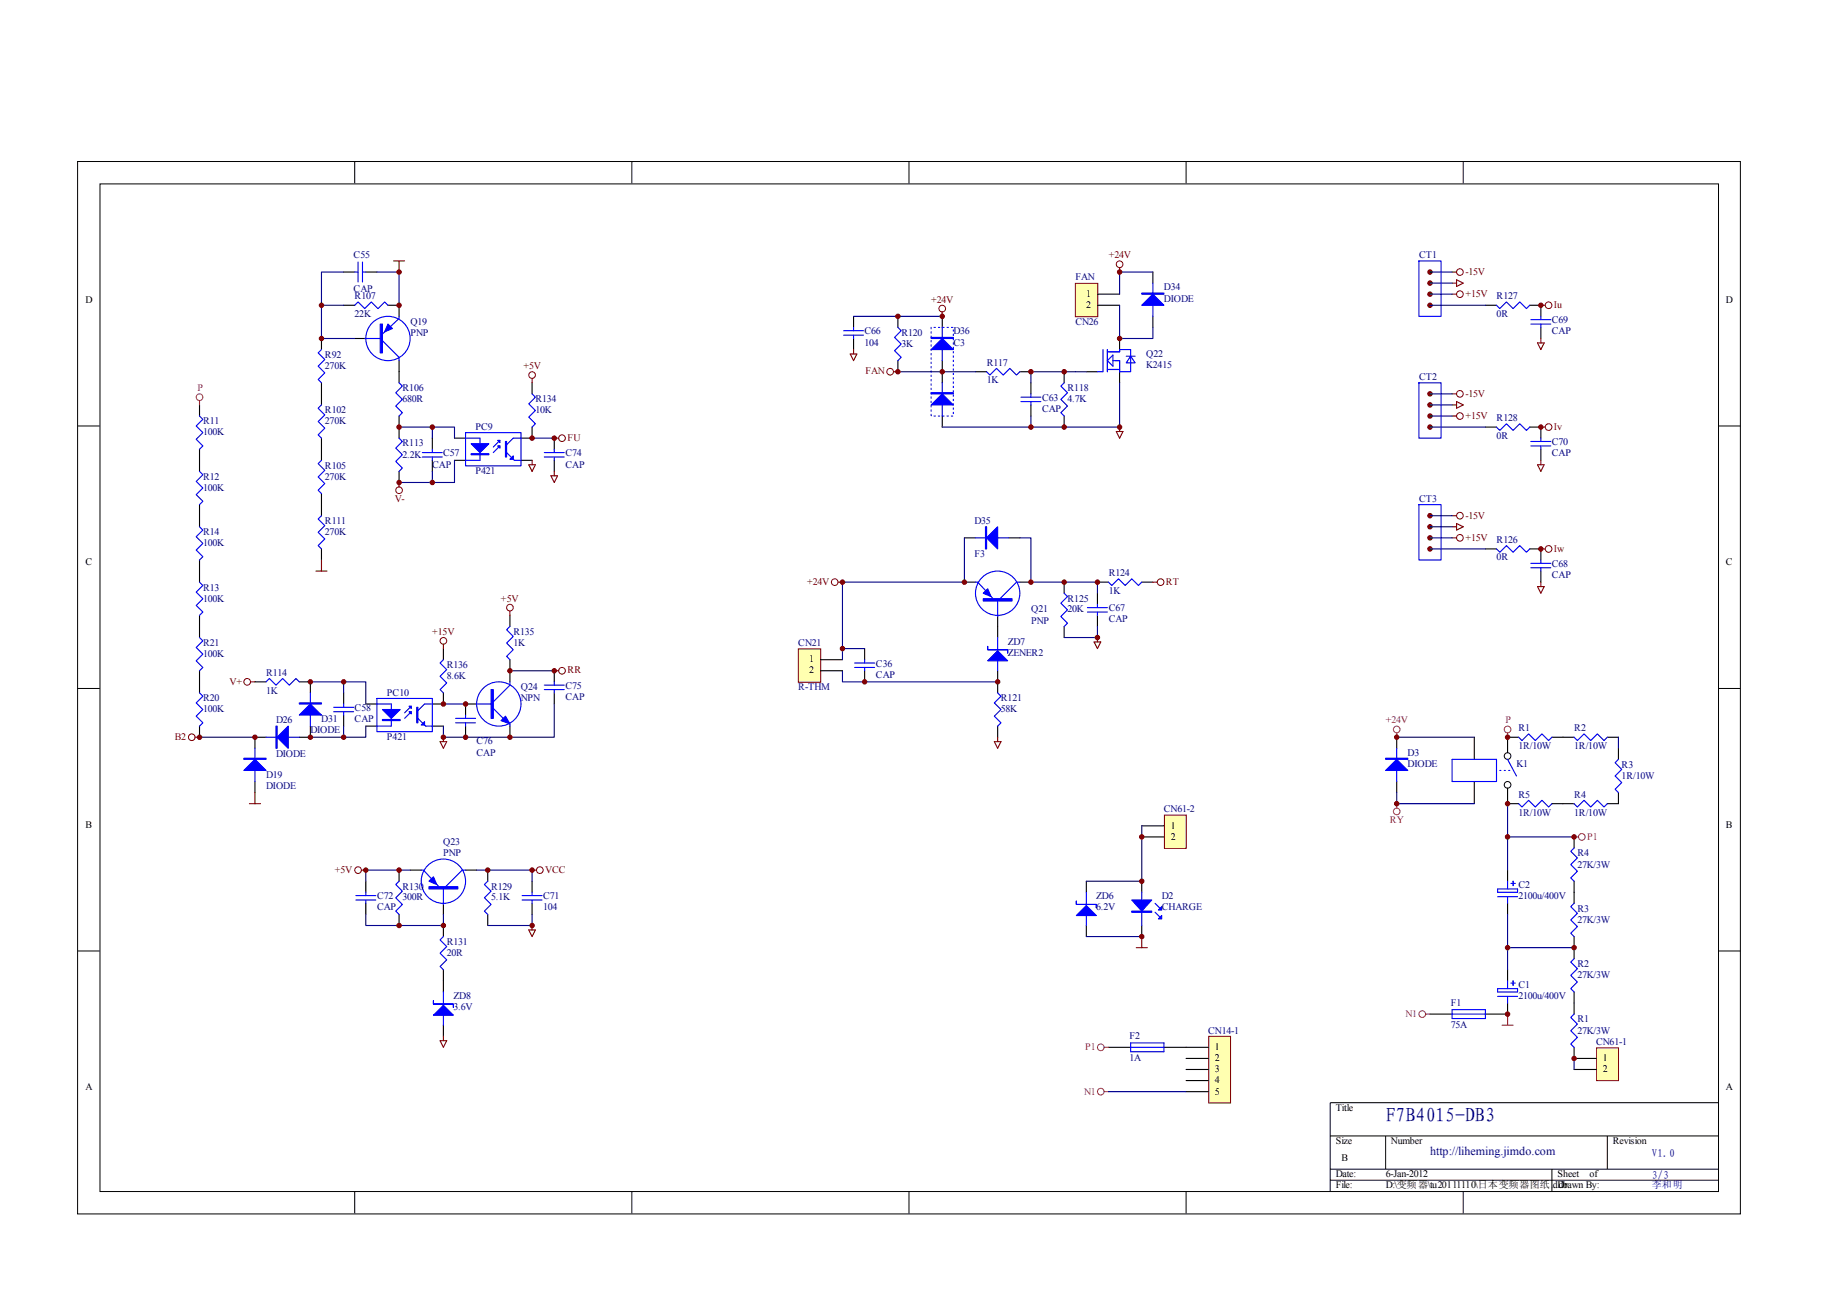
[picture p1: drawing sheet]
<svg xmlns="http://www.w3.org/2000/svg" width="297mm" height="210mm" viewBox="0 0 297 210" stroke-linecap="round" stroke-linejoin="round" font-family="sans-serif">
<g fill="none" stroke="#000" stroke-width=".16">
<path d="M12.6 26.3h270.4v171.1h-270.4zM16.3 29.9h263.1v163.8h-263.1zM57.7 26.2v3.6M102.7 26.2v3.6M147.8 26.2v3.6M192.8 26.2v3.6M237.9 26.2v3.6M12.6 69.3h3.6M279.3 69.3h3.7M12.6 111.9h3.6M279.3 111.9h3.7M12.6 154.6h3.6"/>
<path d="M279.3 154.6h3.7M279.3 179.3h-63v14.4M57.7 193.7v3.6M102.7 193.7v3.6M147.8 193.7v3.6M192.8 193.7v3.6M216.3 184.7h63M216.3 190.1h63M216.3 191.9h63M225.3 184.7v5.4M237.9 193.7v3.6M252.3 190.1v3.6"/>
<path d="M261.3 184.7v5.4"/>
</g>
<g fill="none" stroke="#000" stroke-width=".18">
<path d="M52.3 55v1.8M55.9 49.6h1.8M55.9 44.2h1.8M57.7 55h1.8M59.5 44.2h1.8M63.1 49.6h1.8v1.8M64.9 58.6v3.6M52.3 62.2v3.6M52.3 71.2v3.6M64.9 67.6v3.6M64.9 76.6v1.8M70.3 71.2v1.8"/>
<path d="M70.3 74.8v1.8M73.9 71.2h1.8M73.9 74.8h1.8M84.7 74.8h1.8M86.5 69.4v1.8h-1.8M86.5 62.2v1.8M90.1 71.2v1.8M90.1 74.8v1.8M52.3 80.2v3.6M52.3 89.2v1.9M156.8 94.7h1.8M156.8 87.4h1.8"/>
<path d="M164 87.4h1.8M165.8 94.7h1.8M173 94.7v1.8M178.4 94.7h1.8M178.4 96.5v1.8M185.6 94.7h1.8M140.6 105.5v1.8M140.6 109.1v1.8M162.2 100.1v3.6M162.2 109.1v3.6M162.2 118.1v1.8M173 101.9v1.8"/>
<path d="M178.4 100.1v1.8M59.5 143.3v1.8M59.5 146.9v1.8M64.9 141.5v1.8M64.9 148.7v1.8M66.7 141.5h1.8M72.1 146.9v1.8M72.1 150.5v1.8M72.1 157.7v3.6M75.7 141.5h1.8M79.3 141.5v1.8M79.3 148.7v1.8"/>
<path d="M86.5 143.3v1.8M86.5 146.9v1.8M72.1 166.7v1.8"/>
</g>
<g fill="none" stroke="#00f" stroke-width=".18">
<path d="M52.3 56.8l-.6 .6 1.1 1.1-1.1 1 1.1 1.1-1.1 1.1 .6 .5M57.7 49.6l.5-.5 1.1 1.1 1.1-1.1 1.1 1.1 1-1.1 .6 .5M57.7 44.2h.5M58.2 42.6v3.3M58.9 44.2h.6M58.9 42.6v3.3M59.3 55h2.5M62.2 55.4l2.7 2.7v.5M64.9 51.4v.4l-2.7 2.5M52.3 65.8l-.6 .6 1.1 1.1-1.1 1 1.1 1.1-1.1 1.1 .6 .5M52.3 74.8l-.6 .6 1.1 1.1-1.1 1 1.1 1.1-1.1 1.1 .6 .5M64.9 62.2l.5 .6-1.1 1.1 1.1 1-1.1 1.1 1.1 1.1-.5 .5"/>
<path d="M64.9 71.2l.5 .6-1.1 1.1 1.1 1-1.1 1.1 1.1 1.1-.5 .5M68.7 73.6h3.2M68.7 74.3h3.2M70.3 73v.6M70.3 74.3v.5M75.7 70.3h9v5.4h-9zM75.7 71.2h2.3v3.6h-2.3M81.3 72.5l-1.1 1.1M81.3 71.6l-1.1 1.1M82.4 73.6l1.2 1.2h1.1M84.7 71.2h-1.3l-1 1.1M86.5 64l.5 .6-1 1.1 1 1-1 1.1 1 1.1-.5 .5"/>
<path d="M88.5 73.6h3.2M88.5 74.3h3.2M90.1 73v.6M90.1 74.3v.5M52.3 83.8l-.6 .6 1.1 1.1-1.1 1 1.1 1.1-1.1 1.1 .6 .5M158.6 94.7h.4l2.5 2.7M158.6 87.4h5.4M162.2 97.7v2.5M165.8 94.7h-.5l-2.7 2.7M173 96.5l.6 .5-1.1 1.1 1.1 1.1-1.1 1 1.1 1.1-.6 .6M176.8 98.8h3.2M176.8 99.5h3.2"/>
<path d="M178.4 98.3v.5M178.4 99.5v.6M180.2 94.7l.6 .5 1-1.1 1.1 1.1 1.1-1.1 1.1 1.1 .5-.5M139 107.8h3.2M139 108.5h3.2M140.6 107.3v.5M140.6 108.5v.6M162.2 112.7l.5 .5-1 1.1 1 1.1-1 1 1 1.1-.5 .6M162.2 103.7v5.4M57.9 145.6h3.2M57.9 146.3h3.2M59.5 145.1v.5"/>
<path d="M59.5 146.3v.6M64.9 143.3l-.6 .5 1.1 1.1-1.1 1.1 1.1 1.1-1.1 1 .6 .6M68.5 141.5h.3l2.6 2.7M72.1 152.3l-.6 .5 1.1 1.1-1.1 1.1 1.1 1.1-1.1 1 .6 .6M72.1 144.5v2.6M75.7 141.5h-.5l-2.8 2.7M79.3 143.3l-.5 .5 1 1.1-1 1.1 1 1.1-1 1 .5 .6M84.9 145.6h3.2M84.9 146.3h3.2M86.5 145.1v.5M86.5 146.3v.6M72.1 161.3v5.4"/>
<circle cx="63.1" cy="55" r="3.6"/>
<circle cx="162.2" cy="96.5" r="3.6"/>
<circle cx="72.1" cy="143.3" r="3.6"/>
</g>
<g fill="#00f" stroke="#00f" stroke-width=".18">
<path d="M63.1 52.7l.7 .7-1.3 .6z"/>
<path d="M76.6 72.1h2.9l-1.5 1.5z"/>
<path d="M80.9 71.6h.4v.4z"/>
<path d="M80.9 72.5h.4v.4z"/>
<path d="M83.4 74.1v.6h-.5z"/>
<path d="M69.7 143.3l.8-.7 .5 1.2z"/>
<path d="M70.5 165.1l1.6-1.7 1.6 1.7z"/>
<path d="M159.9 96.5l.7-.8 .5 1.3z"/>
<path d="M162.2 105.8l1.6 1.6h-3.2z"/>
<path d="M160.4 87.4l1.8-1.8v3.6z"/>
<path d="M61.8 52.7h.4v4.7h-.4z" fill-rule="evenodd"/>
<path d="M76.6 73.8h2.9v.1h-2.9z" fill-rule="evenodd"/>
<path d="M82.2 71.8h.2v2.5h-.2z" fill-rule="evenodd"/>
<path d="M69.7 144.2h4.7v.3h-4.7z" fill-rule="evenodd"/>
<path d="M70.5 162.7v.6h3.2v.5v-.5h-3.2z" fill-rule="evenodd"/>
<path d="M159.9 97.4h4.6v.3h-4.6z" fill-rule="evenodd"/>
<path d="M160.6 105.1v.5h3.2v.6v-.6h-3.2z" fill-rule="evenodd"/>
<path d="M160.2 85.6h.2v3.6h-.2z" fill-rule="evenodd"/>
</g>
<g fill="none" stroke="#000080" stroke-width=".18">
<path d="M55.9 49.6h-3.6v5.4h5.4M55.9 44.2h-3.6v5.4M61.3 44.2h3.6v5.4M64.9 69.4h9v1.8M70.3 69.4v1.8M70.3 76.6v1.8M73.9 74.8v3.6h-9M86.5 71.2h3.6M156.8 87.4v7.3M165.8 87.4h1.8v7.3h10.8v1.8M137 109.1v1.8h25.2M178.4 101.9v1.8h-5.4"/>
<path d="M59.5 148.7v1.8h12.6v-1.8M66.7 141.5h-7.2v1.8M77.5 141.5h9v1.8M86.5 148.7v1.8h-7.2"/>
</g>
<g fill="none" stroke="#800000" stroke-width=".16">
<circle cx="64.9" cy="79.7" r=".54"/>
<circle cx="86.5" cy="61" r=".54"/>
<circle cx="91.4" cy="71.2" r=".54"/>
<circle cx="135.7" cy="94.7" r=".54"/>
<circle cx="188.7" cy="94.7" r=".54"/>
<circle cx="58.2" cy="141.5" r=".54"/>
<circle cx="87.8" cy="141.5" r=".54"/>
</g>
<g fill="none" stroke="#800000" stroke-width=".18">
<path d="M64 42.4h1.8M64.9 42.4v1.8M64.9 78.4v.8M86 75.6h1l-.5 1zM86.5 61.5v.7M86.5 74.8v.8M89.6 77.4h1.1l-.6 1zM90.1 71.2h.7M90.1 76.6v.8M51.4 92.9h1.8M52.3 91.1v1.8M136.2 94.7h.8"/>
<path d="M187.4 94.7h.8M58.8 141.5h.7M86 151.2h1l-.5 1.1zM86.5 150.5v.7M86.5 141.5h.7M184.7 154.1h1.8M185.6 152.3v1.8M71.5 169.2h1.1l-.5 1.1zM72.1 168.5v.7"/>
</g>
<path d="M174.9 46.2h3.6v5.3h-3.6z" fill="#ffffb0"/>
<g fill="none" stroke="#800000" stroke-width=".16">
<path d="M174.8 46.1h3.7v5.4h-3.7z"/>
<circle cx="153.2" cy="50.2" r=".54"/>
<circle cx="182" cy="43" r=".54"/>
<circle cx="144.7" cy="60.4" r=".54"/>
</g>
<g fill="none" stroke="#000" stroke-width=".18">
<path d="M138.8 51.4v1.8M138.8 55v1.8M146 51.4v1.8M146 58.6v1.8M153.2 51.4v1.8M153.2 58.6v3.6M178.4 47.8h3.6M178.4 49.6h3.6M187.4 44.2v1.8M187.4 51.4v1.8M153.2 67.6v1.8M158.6 60.4h1.8"/>
<path d="M165.8 60.4h1.8M167.6 62.2v1.8M167.6 65.8v1.8M173 60.4v1.8M173 67.6v1.8"/>
</g>
<g fill="none" stroke="#00f" stroke-width=".18">
<path d="M137.1 53.8h3.3M137.1 54.5h3.3M138.8 53.2v.6M138.8 54.5v.5M146 53.2l.5 .6-1.1 1.1 1.1 1-1.1 1.1 1.1 1.1-.5 .5M153.2 53.2v5.4M187.4 46v5.4M153.2 62.2v5.4M160.4 60.4l.5 .6 1.1-1.1 1.1 1.1 1.1-1.1 1.1 1.1 .5-.6M166 64.6h3.2M166 65.3h3.2M167.6 64v.6"/>
<path d="M167.6 65.3v.5M173 62.2l-.5 .6 1.1 1.1-1.1 1 1.1 1.1-1.1 1.1 .5 .5"/>
</g>
<g fill="#00f" stroke="#00f" stroke-width=".18">
<path d="M187.4 47.8l1.8 1.8h-3.6z"/>
<path d="M153.2 64l1.8 1.8h-3.6z"/>
<path d="M153.2 55l1.8 1.8h-3.6z"/>
<path d="M185.6 47.6h3.6v.2h-3.6z" fill-rule="evenodd"/>
<path d="M151.4 63.9h3.6v.1h-3.6z" fill-rule="evenodd"/>
<path d="M151.4 54.9h3.6v.1h-3.6z" fill-rule="evenodd"/>
</g>
<path d="M151.4 67.6v-14.4h3.6v14.4h-3.6" fill="none" stroke="#00f" stroke-width=".16" stroke-dasharray=".4 .4 .4 .4 .4 .4 .4 .4" stroke-linecap="butt"/>
<path d="M138.2 57.6h1.1l-.5 1zM138.8 56.8v.8M153.2 50.7v.7M182 43.5v.7M145.3 60.4h.7M181.5 70.2h1.1l-.6 1zM182 69.4v.8M162.2 119.9v.7M177.9 104.4h1.1l-.6 1.1zM178.4 103.7v.7M161.7 120.6h1l-.5 1.1z" fill="none" stroke="#800000" stroke-width=".18"/>
<path d="M138.8 51.4h14.4M182 49.6v5.4h5.4v-1.8M187.4 44.2h-5.4v3.6M146 60.4h12.6M167.6 67.6v1.8M174.8 60.4h-7.2v1.8M182 65.8v3.6h-28.8" fill="none" stroke="#000080" stroke-width=".18"/>
<g fill="#800000" stroke="#800000" stroke-width=".16">
<circle cx="64.9" cy="49.6" r=".36"/>
<circle cx="86.5" cy="71.2" r=".36"/>
<circle cx="52.3" cy="55" r=".36"/>
<circle cx="64.9" cy="69.4" r=".36"/>
<circle cx="64.9" cy="78.4" r=".36"/>
<circle cx="52.3" cy="49.6" r=".36"/>
<circle cx="64.9" cy="44.2" r=".36"/>
<circle cx="70.3" cy="78.4" r=".36"/>
<circle cx="70.3" cy="69.4" r=".36"/>
<circle cx="90.1" cy="71.2" r=".36"/>
<circle cx="64.9" cy="150.5" r=".36"/>
<circle cx="64.9" cy="141.5" r=".36"/>
<circle cx="72.1" cy="150.5" r=".36"/>
<circle cx="79.3" cy="141.5" r=".36"/>
<circle cx="59.5" cy="141.5" r=".36"/>
<circle cx="86.5" cy="141.5" r=".36"/>
<circle cx="86.5" cy="150.5" r=".36"/>
<circle cx="167.6" cy="94.7" r=".36"/>
<circle cx="178.4" cy="94.6" r=".36"/>
<circle cx="173" cy="94.7" r=".36"/>
<circle cx="178.4" cy="103.7" r=".36"/>
<circle cx="153.2" cy="60.4" r=".36"/>
<circle cx="153.2" cy="51.4" r=".36"/>
<circle cx="173" cy="69.4" r=".36"/>
<circle cx="173" cy="60.4" r=".36"/>
<circle cx="167.6" cy="60.4" r=".36"/>
<circle cx="146" cy="51.4" r=".36"/>
<circle cx="146" cy="60.4" r=".36"/>
<circle cx="182" cy="44.2" r=".36"/>
<circle cx="182" cy="69.4" r=".36"/>
<circle cx="167.6" cy="69.4" r=".36"/>
</g>
<path d="M189.4 132.6h3.5v5.3h-3.5z" fill="#ffffb0"/>
<g fill="none" stroke="#800000" stroke-width=".16">
<path d="M189.3 132.5h3.6v5.4h-3.6z"/>
<circle cx="237.4" cy="47.8" r=".54"/>
<circle cx="237.4" cy="44.2" r=".54"/>
<circle cx="251.8" cy="49.6" r=".54"/>
</g>
<path d="M182 55v1.8M176.6 60.4h1.8M182 60.4v1.8M185.6 134.3h3.6M185.6 136.1h3.6" fill="none" stroke="#000" stroke-width=".18"/>
<path d="M236.1 47.8h.7M236.1 44.2h.7M236.1 46h.7M236.8 45.5l1.1 .5-1.1 .6zM250.5 49.6h.7" fill="none" stroke="#800000" stroke-width=".18"/>
<path d="M179.3 56.8v3.6h-.9M180 57.2h2v-.4h1.8v3.6h-1.8v-1.8h-1.1M180 56.8v3.6M180 58.6l.9-.9v1.8zM183.1 57.9h1.5M183.8 57.9l.8 1.1h-1.5zM180 60.1h2" fill="none" stroke="#00f" stroke-width=".18"/>
<circle cx="182" cy="55" r=".36" fill="#800000" stroke="#800000" stroke-width=".16"/>
<path d="M174.8 60.4h1.8M182 62.2v3.6" fill="none" stroke="#000080" stroke-width=".18"/>
<path d="M129.9 105.6h3.5v5.3h-3.5z" fill="#ffffb0"/>
<g fill="none" stroke="#800000" stroke-width=".16">
<path d="M129.8 105.5h3.6v5.4h-3.6z"/>
<circle cx="237.4" cy="67.6" r=".54"/>
<circle cx="237.4" cy="64" r=".54"/>
<circle cx="251.8" cy="69.4" r=".54"/>
<circle cx="82.9" cy="98.8" r=".54"/>
<circle cx="237.4" cy="83.8" r=".54"/>
<circle cx="237.4" cy="87.4" r=".54"/>
<circle cx="251.8" cy="89.3" r=".54"/>
<circle cx="31.2" cy="119.9" r=".54"/>
<circle cx="40.2" cy="110.9" r=".54"/>
<circle cx="72.1" cy="104.2" r=".54"/>
<circle cx="91.4" cy="109.1" r=".54"/>
</g>
<g fill="none" stroke="#000" stroke-width=".18">
<path d="M241.5 49.6h1.8M248.7 49.6h1.8v1.8M250.5 53.2v1.8M32.4 65.8v1.8M32.4 73v3.6M241.5 69.4h1.8M248.7 69.4h1.8v1.8M250.5 73v1.8M32.4 82v3.6M32.4 91.1v3.6M241.5 89.2h1.8M248.7 89.2h1.8v1.9"/>
<path d="M250.5 92.9v1.8M32.4 100.1v3.6M32.4 109.1v3.6M32.4 118.1v1.8M41.4 110.9h1.9M43.3 119.9h-1.9v1.8M48.7 110.9h1.8v1.8M50.5 118.1v1.8h-1.8M55.9 112.7v1.8M55.9 116.3v1.8M59.5 114.5h1.8M59.5 118.1h1.8"/>
<path d="M70.3 118.1h1.8M72.1 112.7v1.8h-1.8M72.1 105.5v1.8M75.7 118.1v1.8M77.5 114.5h-1.8v1.8M82.9 100.1v1.8M82.9 107.3v3.6M82.9 118.1v1.8M90.1 109.1v1.8M90.1 112.7v1.8M133.4 107.3h3.6M133.4 109.1h3.6"/>
<path d="M227.1 119.9v1.8M239.7 119.9v3.6M246.9 119.9h-1.8v2.5M252.3 119.9h3.6M261.3 119.9h1.8M41.4 127.1v1.8M227.1 127.1v1.8M239.7 127.1v3.6M245.1 128.1v2.6h1.8M252.3 130.7h3.6M255.9 136.1v1.8M263.1 121.7v1.8"/>
<path d="M263.1 128.9v1.8h-1.8M176.6 143.3v1.8M176.6 150.5v1.8M185.6 143.3v1.8M185.6 150.5v1.8M245.1 141.5v1.8M245.1 146.9v1.8M245.1 157.7v1.8M255.9 143.3v3.6M255.9 152.3v3.6M245.1 163.1v1.8M255.9 161.3v3.6"/>
<path d="M255.9 170.3v1.8"/>
</g>
<g fill="#800000" stroke="#800000" stroke-width=".16">
<circle cx="162.2" cy="110.9" r=".36"/>
<circle cx="140.6" cy="110.9" r=".36"/>
<circle cx="156.8" cy="94.6" r=".36"/>
<circle cx="137" cy="94.7" r=".36"/>
<circle cx="137" cy="105.5" r=".36"/>
<circle cx="72.1" cy="114.5" r=".36"/>
<circle cx="50.5" cy="110.9" r=".36"/>
<circle cx="82.9" cy="109.1" r=".36"/>
<circle cx="75.7" cy="114.5" r=".36"/>
<circle cx="82.9" cy="119.9" r=".36"/>
<circle cx="50.5" cy="119.9" r=".36"/>
<circle cx="55.9" cy="119.9" r=".36"/>
<circle cx="55.9" cy="110.9" r=".36"/>
<circle cx="75.7" cy="119.9" r=".36"/>
<circle cx="90.1" cy="109.1" r=".36"/>
<circle cx="72.1" cy="119.9" r=".36"/>
<circle cx="185.6" cy="143.3" r=".36"/>
<circle cx="185.6" cy="136.1" r=".36"/>
<circle cx="185.6" cy="152.3" r=".36"/>
<circle cx="232.5" cy="44.2" r=".36"/>
<circle cx="232.5" cy="46" r=".36"/>
<circle cx="232.5" cy="47.8" r=".36"/>
<circle cx="232.5" cy="49.6" r=".36"/>
<circle cx="250.5" cy="49.6" r=".36"/>
<circle cx="232.5" cy="64" r=".36"/>
<circle cx="232.5" cy="65.8" r=".36"/>
<circle cx="232.5" cy="67.6" r=".36"/>
<circle cx="232.5" cy="69.4" r=".36"/>
<circle cx="232.5" cy="83.8" r=".36"/>
<circle cx="232.5" cy="85.6" r=".36"/>
<circle cx="232.5" cy="87.4" r=".36"/>
<circle cx="232.5" cy="89.3" r=".36"/>
<circle cx="250.5" cy="69.4" r=".36"/>
<circle cx="250.5" cy="89.3" r=".36"/>
<circle cx="41.4" cy="119.9" r=".36"/>
<circle cx="32.4" cy="119.9" r=".36"/>
<circle cx="227.1" cy="119.9" r=".36"/>
<circle cx="227.1" cy="130.7" r=".36"/>
<circle cx="245.1" cy="119.9" r=".36"/>
<circle cx="245.1" cy="130.7" r=".36"/>
<circle cx="255.9" cy="154.1" r=".36"/>
<circle cx="245.1" cy="154.1" r=".36"/>
</g>
<g fill="none" stroke="#000080" stroke-width=".18">
<path d="M232.5 44.2h3.6M232.5 46h3.6M232.5 47.8h3.6M232.5 49.6h9M232.5 64h3.6M232.5 65.8h3.6M232.5 67.6h3.6M232.5 69.4h9M156.8 94.7h-19.8v10.8M232.5 83.8h3.6M232.5 85.6h3.6M232.5 87.4h3.6"/>
<path d="M232.5 89.2h9M32.4 119.9h9M50.5 110.9h9v3.6M55.9 110.9v1.8M55.9 118.1v1.8M59.5 118.1v1.8h-9M72.1 114.5h3.6M82.9 109.1h7.2M90.1 114.5v5.4h-18v-1.8M140.6 105.5h-3.6v1.8M227.1 119.9h12.6M263.1 119.9v1.8"/>
<path d="M185.6 134.3v9h-9M227.1 128.9v1.8h12.6M245.1 130.7v10.8M245.1 136.1h10.8M176.6 152.3h9M245.1 148.7v9M245.1 154.1h10.8"/>
</g>
<g fill="none" stroke="#00f" stroke-width=".18">
<path d="M230.7 42.4h3.6v9h-3.6zM243.3 49.6l.5 .6 1.1-1.1 1.1 1.1 1.1-1.1 1.1 1.1 .5-.6M248.9 52h3.2M248.9 52.7h3.2M250.5 51.4v.6M250.5 52.7v.5M32.4 67.6l.6 .6-1.1 1.1 1.1 1-1.1 1.1 1.1 1.1-.6 .5M32.4 76.6l.6 .6-1.1 1.1 1.1 1-1.1 1.1 1.1 1.1-.6 .5M230.7 62.2h3.6v9h-3.6zM243.3 69.4l.5 .6 1.1-1.1 1.1 1.1 1.1-1.1 1.1 1.1 .5-.6M248.9 71.8h3.2M248.9 72.5h3.2"/>
<path d="M250.5 71.2v.6M250.5 72.5v.5M32.4 94.7l.6 .5-1.1 1.1 1.1 1.1-1.1 1 1.1 1.1-.6 .6M32.4 85.6l.6 .6-1.1 1.1 1.1 1-1.1 1.1 1.1 1.1-.6 .6M230.7 82h3.6v9.1h-3.6zM243.3 89.2l.5 .6 1.1-1.1 1.1 1.1 1.1-1.1 1.1 1.1 .5-.6M248.9 91.6h3.2M248.9 92.3h3.2M250.5 91.1v.5M250.5 92.3v.6M32.4 103.7l.6 .5-1.1 1.1 1.1 1.1-1.1 1 1.1 1.1-.6 .6M32.4 112.7l.6 .5-1.1 1.1 1.1 1.1-1.1 1 1.1 1.1-.6 .6"/>
<path d="M43.3 110.9l.5-.6 1.1 1.1 1.1-1.1 1 1.1 1.1-1.1 .6 .6M43.3 119.9h5.4M50.5 112.7v5.4M54.2 115h3.3M54.2 115.7h3.3M55.9 114.5v.5M55.9 115.7v.6M61.3 113.6h9v5.4h-9zM61.3 114.5h2.3v3.6h-2.3M66.9 115.7l-1.1 1.1M66.9 114.8l-1.1 1.1M67.9 116.8l1.3 1.3h1.1"/>
<path d="M70.3 114.5h-1.3l-1.1 1M72.1 107.3l-.6 .5 1.1 1.1-1.1 1.1 1.1 1-1.1 1.1 .6 .6M74.1 116.8h3.2M74.1 117.5h3.2M75.7 116.3v.5M75.7 117.5v.6M77.5 114.5h2.7M80.2 115.2l1.6 1.6M82.9 101.9l-.5 .5 1 1.1-1 1.1 1 1-1 1.1 .5 .6M82.9 110.9v.5l-2.7 2.7M82.9 117.7v.4M88.5 111.4h3.2"/>
<path d="M88.5 112.1h3.2M90.1 110.9v.5M90.1 112.1v.6M246.9 119.9l.5 .5 1.1-1.1 1.1 1.1 1.1-1.1 1.1 1.1 .5-.5M255.9 119.9l.6 .5 1-1.1 1.1 1.1 1.1-1.1 1.1 1.1 .5-.5M41.4 121.7v5.4M227.1 121.7v5.4M236.1 123.5h7.2v3.6h-7.2zM243.8 125.3h.2M244.6 125.3h.1M245.1 123.5l1.4 2.7M245.3 125.3h.2"/>
<path d="M246.9 130.7l.5 .5 1.1-1.1 1.1 1.1 1.1-1.1 1.1 1.1 .5-.5M255.9 130.7l.6 .5 1-1.1 1.1 1.1 1.1-1.1 1.1 1.1 .5-.5M255.9 137.9l-.5 .5 1.1 1.1-1.1 1.1 1.1 1.1-1.1 1 .5 .6M263.1 123.5l-.5 .5 1.1 1.1-1.1 1.1 1.1 1-1.1 1.1 .5 .6M176.6 145.1v5.4M185.6 145.1v5.4M187.8 148.3l.7 .7M187.8 146.9l.7 .7M243.5 144.5h3.2v.6h-3.2zM243.5 145.8h3.2M245.1 143.3v1.2M245.1 145.8v1.1"/>
<path d="M245.1 159.5v1.2M245.6 143.6h.8M245.6 159.8h.8M246 143.3v.7M246 159.5v.7M255.9 155.9l-.5 .5 1.1 1.1-1.1 1.1 1.1 1.1-1.1 1 .5 .6M255.9 146.9l-.5 .5 1.1 1.1-1.1 1.1 1.1 1.1-1.1 1 .5 .6M243.5 160.7h3.2v.6h-3.2zM243.5 162h3.2M245.1 162v1.1M255.9 164.9l-.5 .5 1.1 1.1-1.1 1.1 1.1 1.1-1.1 1 .5 .6"/>
<circle cx="81.1" cy="114.5" r="3.6"/>
</g>
<g fill="#00f" stroke="#00f" stroke-width=".18">
<path d="M62.2 115.4h2.9l-1.5 1.4z"/>
<path d="M66.5 114.8h.4v.4z"/>
<path d="M66.5 115.7h.4v.4z"/>
<path d="M69 117.3v.6h-.5z"/>
<path d="M81.5 117.2l.7-.8 .7 1.3z"/>
<path d="M45.1 119.9l1.8-1.8v3.6z"/>
<path d="M41.4 123.5l1.9 1.8h-3.6z"/>
<path d="M50.5 114.5l1.8 1.8h-3.6z"/>
<path d="M184 146.3h3.3l-1.7 1.8z"/>
<path d="M188.3 149.4l.6-.5v.5z"/>
<path d="M188.9 147.4v.6h-.6z"/>
<path d="M175 148.9l1.6-1.7 1.6 1.7z"/>
<path d="M227.1 123.5l1.8 1.8h-3.6z"/>
<path d="M62.2 117h2.9v.2h-2.9z" fill-rule="evenodd"/>
<path d="M67.8 115h.1v2.5h-.1z" fill-rule="evenodd"/>
<path d="M79.8 112.1h.4v4.7h-.4z" fill-rule="evenodd"/>
<path d="M44.9 118.1h.2v3.6h-.2z" fill-rule="evenodd"/>
<path d="M39.7 123.3h3.6v.2h-3.6z" fill-rule="evenodd"/>
<path d="M48.7 114.3h3.6v.2h-3.6z" fill-rule="evenodd"/>
<path d="M184 148.1h3.3v.2h-3.3z" fill-rule="evenodd"/>
<path d="M175 146.5v.6h3.2v.5v-.5h-3.2z" fill-rule="evenodd"/>
<path d="M225.3 123.3h3.6v.2h-3.6z" fill-rule="evenodd"/>
</g>
<g fill="none" stroke="#800000" stroke-width=".18">
<path d="M250 55.8h1.1l-.6 1zM250.5 55v.8M236.1 67.6h.7M236.1 64h.7M236.1 65.8h.7M236.8 65.3l1.1 .5-1.1 .6zM250 75.6h1.1l-.6 1zM250.5 74.8v.8M250.5 69.4h.7M82.9 99.3v.8M236.1 87.4h.7M236.1 83.8h.7"/>
<path d="M236.1 85.6h.7M236.8 85.1l1.1 .5-1.1 .6zM250 95.4h1.1l-.6 1.1zM250.5 94.7v.7M250.5 89.2h.7M31.7 119.9h.7M40.7 110.9h.7M72.1 104.7v.8M72.1 119.9v.7M90.1 109.1h.7M40.6 130.7h1.8M41.4 128.9v1.8"/>
<path d="M71.5 120.6h1.1l-.5 1.1z"/>
</g>
<g fill="none" stroke="#a1006a" stroke-width=".16">
<circle cx="32.4" cy="64.6" r=".54"/>
<circle cx="227.1" cy="118.6" r=".54"/>
<circle cx="245.1" cy="118.6" r=".54"/>
<circle cx="227.1" cy="131.9" r=".54"/>
<circle cx="257.2" cy="136.1" r=".54"/>
</g>
<path d="M32.4 65.1v.7M227.1 119.1v.8M245.1 119.1v.8M227.1 130.7v.7M255.9 136.1h.7" fill="none" stroke="#a1006a" stroke-width=".18"/>
<g fill="none" stroke="#000" stroke-width=".16">
<circle cx="245.1" cy="122.9" r=".54"/>
<circle cx="245.1" cy="127.6" r=".54"/>
</g>
<path d="M259.7 170.4h3.4v5.3h-3.4z" fill="#ffffb0"/>
<path d="M259.6 170.4h3.5v5.3h-3.5z" fill="none" stroke="#800000" stroke-width=".16"/>
<path d="M255.9 172.1h3.6M255.9 173.9h3.6" fill="none" stroke="#000" stroke-width=".18"/>
<path d="M255.9 172.1v1.8" fill="none" stroke="#000080" stroke-width=".18"/>
<circle cx="255.9" cy="172.1" r=".36" fill="#800000" stroke="#800000" stroke-width=".16"/>
<path d="M244.2 166.7h1.8M245.1 164.9v1.8" fill="none" stroke="#a1006a" stroke-width=".18"/>
<path d="M196.6 168.6h3.5v10.7h-3.5z" fill="#ffffb0"/>
<path d="M196.5 168.5h3.6v10.8h-3.6z" fill="none" stroke="#800000" stroke-width=".16"/>
<path d="M180.2 170.3h3.6M189.2 170.3h7.2M192.8 172.1h3.6M192.8 173.9h3.6M192.8 175.7h3.6M192.8 177.5h3.6M232.5 164.9h3.6M241.5 164.9h3.6" fill="none" stroke="#000" stroke-width=".18"/>
<path d="M183.8 169.6h5.4v1.4h-5.4zM183.8 170.3h5.4M236.1 164.2h5.4v1.4h-5.4zM236.1 164.9h5.4" fill="none" stroke="#00f" stroke-width=".18"/>
<g fill="none" stroke="#a1006a" stroke-width=".16">
<circle cx="179" cy="170.3" r=".54"/>
<circle cx="179" cy="177.5" r=".54"/>
<circle cx="231.2" cy="164.9" r=".54"/>
</g>
<path d="M179.5 170.3h.7M179.5 177.5h.7M231.8 164.9h.7" fill="none" stroke="#a1006a" stroke-width=".18"/>
<path d="M180.2 177.5h12.6" fill="none" stroke="#000080" stroke-width=".18"/>
<g fill="#800000" stroke="#800000" stroke-width=".16">
<circle cx="245.1" cy="136.1" r=".36"/>
<circle cx="245.1" cy="164.9" r=".36"/>
<circle cx="255.9" cy="136.1" r=".36"/>
</g>
<text font-size="3.2" fill="#000080" x="225.3" y="182.5">F7B4015-DB3</text>
<text font-size="2" fill="#000080" x="232.5" y="187.8">http://liheming.jimdo.com</text>
<g font-size="1.8" fill="#000080">
<text x="268.6" y="188.1">V1.0</text>
<text x="268.6" y="191.6">3/3</text>
</g>
<g font-size="1.6" fill="#000080">
<text x="57.5" y="42">C55</text>
<text x="57.5" y="47.4">CAP</text>
<text x="174.8" y="45.6">FAN</text>
<text x="189.2" y="47.2">D34</text>
<text x="230.7" y="42">CT1</text>
<text x="57.7" y="48.6">R107</text>
<text x="57.7" y="51.5">22K</text>
<text x="66.7" y="52.8">Q19</text>
<text x="174.8" y="52.8">CN26</text>
<text x="189.2" y="49">DIODE</text>
<text x="243.3" y="48.6">R127</text>
<text x="243.3" y="51.5">0R</text>
<text x="252.3" y="52.6">C69</text>
<text x="52.8" y="58.2">R92</text>
<text x="52.8" y="60">270K</text>
<text x="66.7" y="54.6">PNP</text>
<text x="140.5" y="54.4">C66</text>
<text x="140.5" y="56.2">104</text>
<text x="146.6" y="54.6">R120</text>
<text x="146.6" y="56.4">3K</text>
<text x="155" y="54.4">D36</text>
<text x="155" y="56.2">C3</text>
<text x="160.4" y="59.5">R117</text>
<text x="186.4" y="58">Q22</text>
<text x="186.4" y="59.8">K2415</text>
<text x="252.3" y="54.4">CAP</text>
<text x="65.4" y="63.6">R106</text>
<text x="65.4" y="65.4">680R</text>
<text x="87" y="65.4">R134</text>
<text x="160.4" y="62.3">1K</text>
<text x="169.4" y="65.2">C63</text>
<text x="173.6" y="63.6">R118</text>
<text x="173.6" y="65.4">4.7K</text>
<text x="230.7" y="61.8">CT2</text>
<text x="33" y="69">R11</text>
<text x="33" y="70.8">100K</text>
<text x="52.8" y="67.2">R102</text>
<text x="52.8" y="69">270K</text>
<text x="77.3" y="69.9">PC9</text>
<text x="87" y="67.2">10K</text>
<text x="169.4" y="67">CAP</text>
<text x="243.3" y="68.4">R128</text>
<text x="243.3" y="71.3">0R</text>
<text x="33" y="78">R12</text>
<text x="52.8" y="76.2">R105</text>
<text x="52.8" y="78">270K</text>
<text x="65.4" y="72.6">R113</text>
<text x="65.4" y="74.4">2.2K</text>
<text x="70.3" y="76">CAP</text>
<text x="72.1" y="74.2">C57</text>
<text x="77.3" y="77.1">P421</text>
<text x="91.9" y="74.2">C74</text>
<text x="91.9" y="76">CAP</text>
<text x="252.3" y="72.4">C70</text>
<text x="252.3" y="74.2">CAP</text>
<text x="33" y="79.8">100K</text>
<text x="230.7" y="81.6">CT3</text>
<text x="33" y="87">R14</text>
<text x="33" y="88.8">100K</text>
<text x="52.8" y="85.2">R111</text>
<text x="52.8" y="87">270K</text>
<text x="158.4" y="85.2">D35</text>
<text x="243.3" y="88.2">R126</text>
<text x="158.4" y="90.6">F3</text>
<text x="180.3" y="93.7">R124</text>
<text x="243.3" y="91.1">0R</text>
<text x="252.3" y="92.2">C68</text>
<text x="252.3" y="94">CAP</text>
<text x="33" y="96">R13</text>
<text x="33" y="97.8">100K</text>
<text x="167.6" y="99.6">Q21</text>
<text x="167.6" y="101.4">PNP</text>
<text x="173.6" y="97.8">R125</text>
<text x="173.6" y="99.6">20K</text>
<text x="180.3" y="96.5">1K</text>
<text x="180.3" y="99.4">C67</text>
<text x="180.3" y="101.2">CAP</text>
<text x="33" y="105">R21</text>
<text x="33" y="106.8">100K</text>
<text x="83.5" y="103.2">R135</text>
<text x="83.5" y="105">1K</text>
<text x="129.8" y="105">CN21</text>
<text x="163.8" y="104.8">ZD7</text>
<text x="163.8" y="106.6">ZENER2</text>
<text x="33" y="114">R20</text>
<text x="43.3" y="109.9">R114</text>
<text x="43.3" y="112.8">1K</text>
<text x="62.9" y="113.1">PC10</text>
<text x="72.6" y="108.6">R136</text>
<text x="72.6" y="110.4">8.6K</text>
<text x="84.7" y="112.2">Q24</text>
<text x="84.7" y="114">NPN</text>
<text x="91.9" y="112">C75</text>
<text x="91.9" y="113.8">CAP</text>
<text x="129.8" y="112.2">R-THM</text>
<text x="142.4" y="108.5">C36</text>
<text x="142.4" y="110.3">CAP</text>
<text x="162.7" y="114">R121</text>
<text x="33" y="115.8">100K</text>
<text x="44.9" y="117.6">D26</text>
<text x="50.5" y="119.2">DIODE</text>
<text x="52.2" y="117.4">D31</text>
<text x="57.7" y="115.7">C58</text>
<text x="57.7" y="117.4">CAP</text>
<text x="162.7" y="115.8">58K</text>
<text x="246.9" y="118.9">R1</text>
<text x="255.9" y="118.9">R2</text>
<text x="44.9" y="123">DIODE</text>
<text x="62.9" y="120.3">P421</text>
<text x="77.5" y="121">C76</text>
<text x="77.5" y="122.9">CAP</text>
<text x="228.9" y="122.9">D3</text>
<text x="228.9" y="124.6">DIODE</text>
<text x="246.5" y="124.6">K1</text>
<text x="246.9" y="121.8">1R/10W</text>
<text x="255.9" y="121.8">1R/10W</text>
<text x="263.7" y="124.8">R3</text>
<text x="43.3" y="126.4">D19</text>
<text x="43.3" y="128.3">DIODE</text>
<text x="246.9" y="129.7">R5</text>
<text x="255.9" y="129.7">R4</text>
<text x="263.7" y="126.6">1R/10W</text>
<text x="72.1" y="137.4">Q23</text>
<text x="189.2" y="132">CN61-2</text>
<text x="246.9" y="132.6">1R/10W</text>
<text x="255.9" y="132.6">1R/10W</text>
<text x="72.1" y="139.2">PNP</text>
<text x="256.5" y="139.2">R4</text>
<text x="256.5" y="141.1">27K/3W</text>
<text x="61.3" y="146.2">C72</text>
<text x="61.3" y="148">CAP</text>
<text x="65.4" y="144.6">R130</text>
<text x="65.4" y="146.4">300R</text>
<text x="79.8" y="144.6">R129</text>
<text x="79.8" y="146.4">5.1K</text>
<text x="88.3" y="146.2">C71</text>
<text x="88.3" y="148">104</text>
<text x="178.2" y="146.2">ZD6</text>
<text x="178.2" y="148">6.2V</text>
<text x="188.9" y="146.2">D2</text>
<text x="188.9" y="148">CHARGE</text>
<text x="246.9" y="144.5">C2</text>
<text x="246.9" y="146.2">2100u/400V</text>
<text x="256.5" y="148.3">R3</text>
<text x="72.6" y="153.6">R131</text>
<text x="72.6" y="155.5">20R</text>
<text x="256.5" y="150">27K/3W</text>
<text x="246.9" y="160.6">C1</text>
<text x="256.5" y="157.2">R2</text>
<text x="256.5" y="159">27K/3W</text>
<text x="73.7" y="162.5">ZD8</text>
<text x="73.7" y="164.3">3.6V</text>
<text x="235.9" y="163.5">F1</text>
<text x="235.9" y="167.1">75A</text>
<text x="246.9" y="162.5">2100u/400V</text>
<text x="256.5" y="166.2">R1</text>
<text x="183.6" y="168.9">F2</text>
<text x="183.6" y="172.6">1A</text>
<text x="196.4" y="168.1">CN14-1</text>
<text x="256.5" y="168.1">27K/3W</text>
<text x="259.5" y="169.9">CN61-1</text>
<text x="268.6" y="193.2">李和明</text>
</g>
<g font-size="1.6" fill="#800000">
<text x="180.3" y="42">+24V</text>
<text x="238.3" y="44.7">-15V</text>
<text x="151.4" y="49.2">+24V</text>
<text x="238.3" y="48.3">+15V</text>
<text x="252.6" y="50.1">Iu</text>
<text x="85.1" y="60">+5V</text>
<text x="140.7" y="60.9">FAN</text>
<text x="238.3" y="64.5">-15V</text>
<text x="92.3" y="71.7">FU</text>
<text x="238.3" y="68.1">+15V</text>
<text x="252.6" y="69.9">Iv</text>
<text x="64.2" y="81.6">V-</text>
<text x="238.3" y="87.9">+15V</text>
<text x="238.3" y="84.3">-15V</text>
<text x="252.6" y="89.7">Iw</text>
<text x="131.2" y="95.1">+24V</text>
<text x="189.6" y="95.1">RT</text>
<text x="81.4" y="97.8">+5V</text>
<text x="70.3" y="103.2">+15V</text>
<text x="37.3" y="111.4">V+</text>
<text x="92.3" y="109.5">RR</text>
<text x="28.4" y="120.3">B2</text>
<text x="54.4" y="141.9">+5V</text>
<text x="88.6" y="141.9">VCC</text>
</g>
<g font-size="1.6">
<text x="13.9" y="49.2">D</text>
<text x="176.6" y="48.3">1</text>
<text x="176.6" y="50.1">2</text>
<text x="280.6" y="49.2">D</text>
<text x="13.9" y="91.9">C</text>
<text x="280.6" y="91.9">C</text>
<text x="131.6" y="107.7">1</text>
<text x="131.6" y="109.5">2</text>
<text x="13.9" y="134.5">B</text>
<text x="190.3" y="134.7">1</text>
<text x="190.3" y="136.5">2</text>
<text x="280.6" y="134.5">B</text>
<text x="197.5" y="170.7">1</text>
<text x="197.5" y="172.6">2</text>
<text x="260.6" y="172.6">1</text>
<text x="13.9" y="177.2">A</text>
<text x="197.5" y="174.3">3</text>
<text x="197.5" y="176.1">4</text>
<text x="197.5" y="178">5</text>
<text x="260.6" y="174.3">2</text>
<text x="280.6" y="177.2">A</text>
<text x="217.2" y="180.6">Title</text>
<text x="217.2" y="186">Size</text>
<text x="217.2" y="191.4">Date:</text>
<text x="218.1" y="188.7">B</text>
<text x="225.3" y="191.4">6-Jan-2012</text>
<text x="226.1" y="186">Number</text>
<text x="253.2" y="191.4">Sheet</text>
<text x="258.4" y="191.4">of</text>
<text x="262.2" y="186">Revision</text>
<text x="217.2" y="193.2">File:</text>
<text x="225.3" y="193.2">D:\变频器\tu20111110\日本变频器图纸.</text>
<text x="252.5" y="193.2">ddb</text>
<text x="253.2" y="193.2">Drawn By:</text>
</g>
<g font-size="1.6" fill="#a1006a">
<text x="32.1" y="63.6">P</text>
<text x="225.3" y="117.6">+24V</text>
<text x="244.8" y="117.6">P</text>
<text x="226" y="133.8">RY</text>
<text x="258.1" y="136.5">P1</text>
<text x="228.5" y="165.4">N1</text>
<text x="176.4" y="170.7">P1</text>
<text x="176.3" y="178">N1</text>
</g>
</svg>
